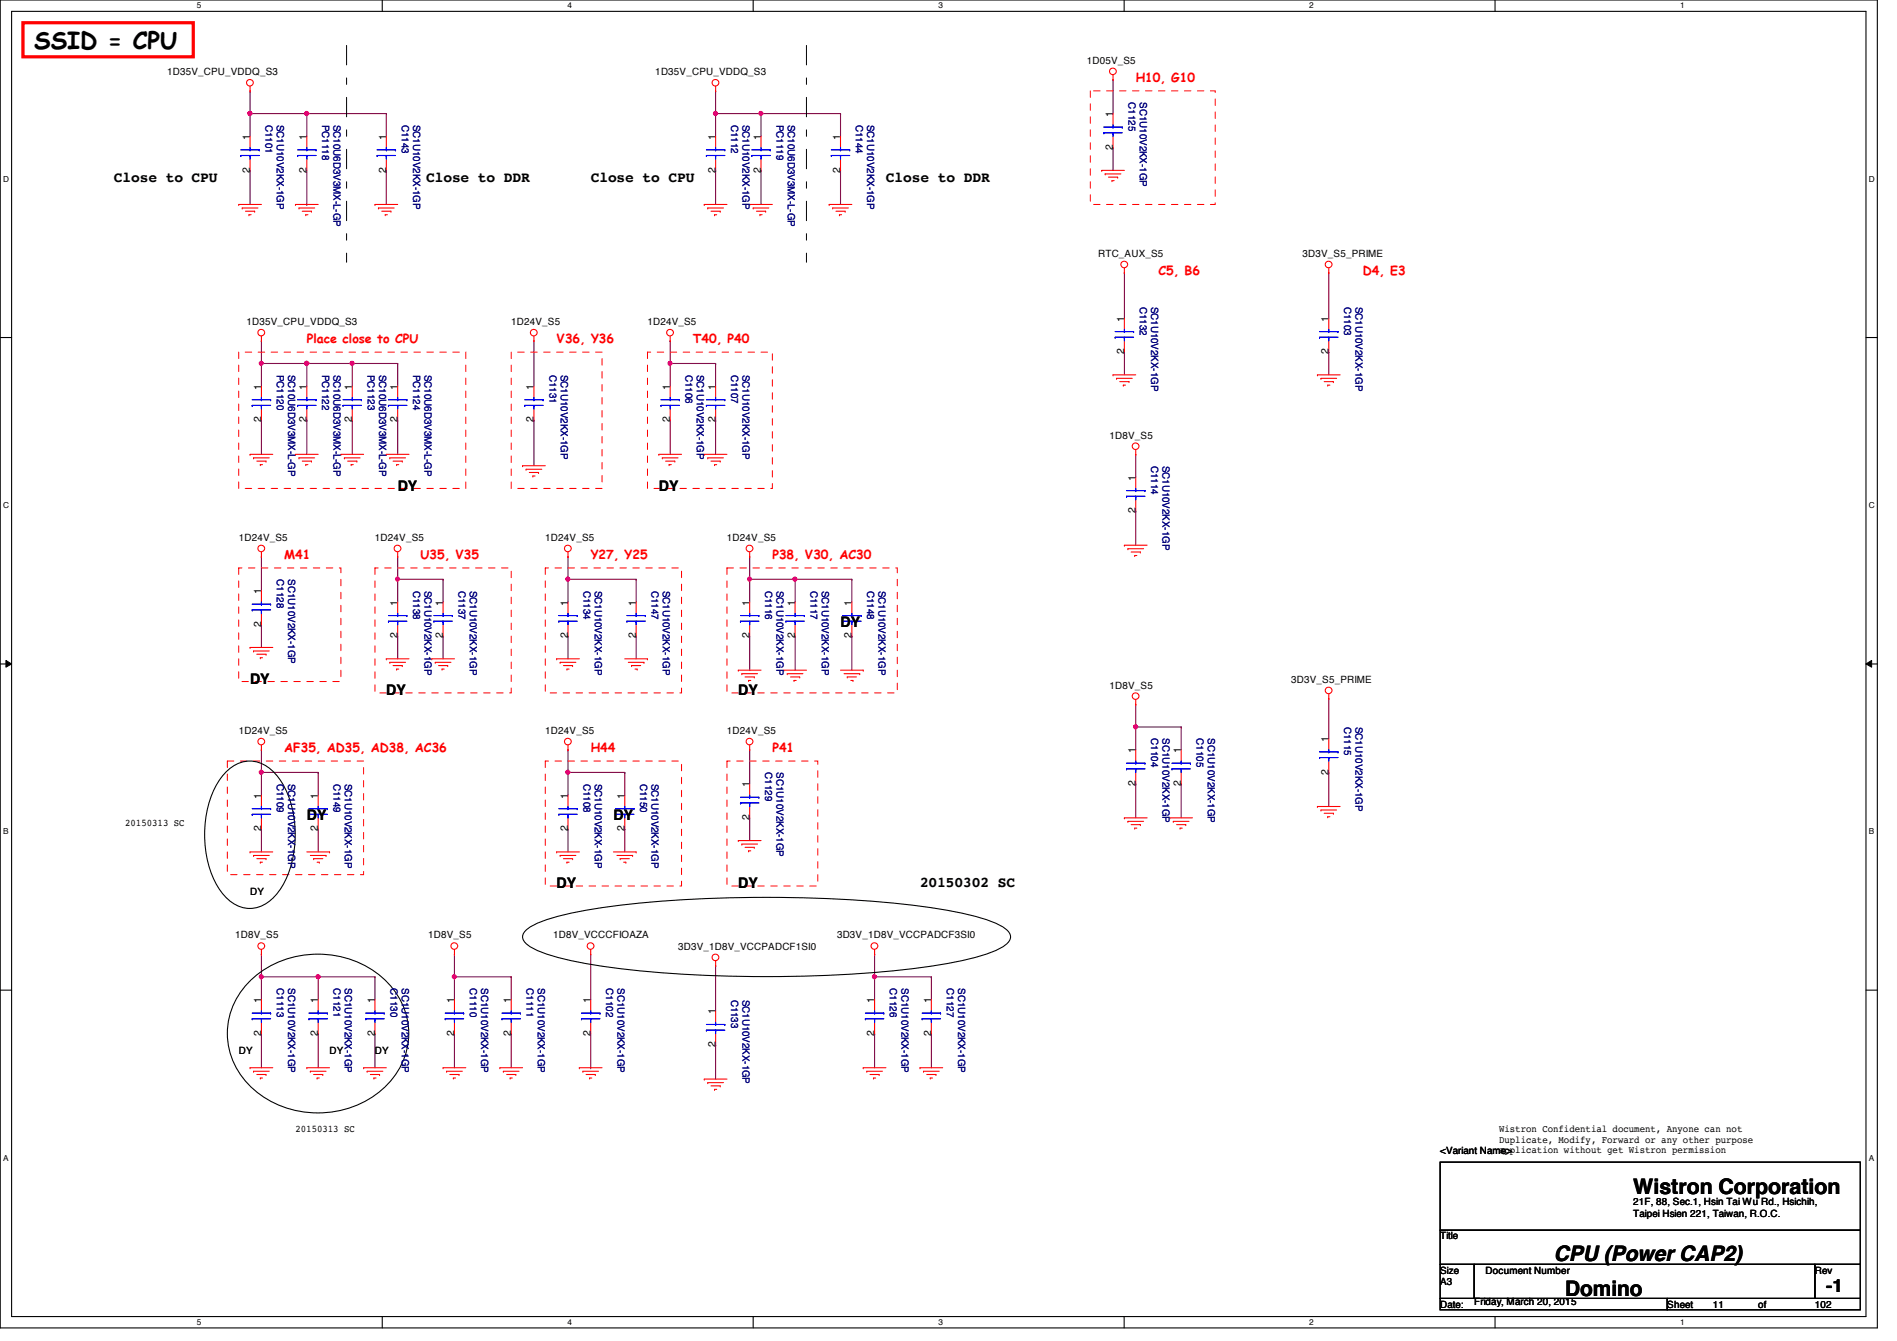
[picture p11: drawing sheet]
<svg xmlns="http://www.w3.org/2000/svg" width="297mm" height="210mm" viewBox="0 0 297 210" stroke-linecap="round" stroke-linejoin="round" font-family="sans-serif">
<path d="M0 0h294v207.9h-294zM1.8 1.8h290.4v204.3h-290.4z" fill="none" stroke="#000" stroke-width=".17"/>
<g fill="#fff">
<path d="M30.8 .2h.7v1.4h-.7z"/>
<path d="M30.8 206.2h.7v1.4h-.7z"/>
</g>
<path d="M59.9 0v1.8M59.9 206.1v1.8" fill="none" stroke="#000" stroke-width=".17"/>
<g fill="#fff">
<path d="M88.9 .2h.6v1.4h-.6z"/>
<path d="M88.9 206.2h.6v1.4h-.6z"/>
</g>
<path d="M117.9 0v1.8M117.9 206.1v1.8" fill="none" stroke="#000" stroke-width=".17"/>
<g fill="#fff">
<path d="M146.9 .2h.7v1.4h-.7z"/>
<path d="M146.9 206.2h.7v1.4h-.7z"/>
</g>
<path d="M176 0v1.8M176 206.1v1.8" fill="none" stroke="#000" stroke-width=".17"/>
<g fill="#fff">
<path d="M205 .2h.7v1.4h-.7z"/>
<path d="M205 206.2h.7v1.4h-.7z"/>
</g>
<path d="M234.1 0v1.8M234.1 206.1v1.8" fill="none" stroke="#000" stroke-width=".17"/>
<g fill="#fff">
<path d="M263.1 .2h.7v1.4h-.7z"/>
<path d="M263.1 206.2h.7v1.4h-.7z"/>
<path d="M.5 27.3h.9v1.4h-.9z"/>
<path d="M292.6 27.3h.9v1.4h-.9z"/>
<path d="M.5 78.4h.9v1.4h-.9z"/>
<path d="M292.6 78.4h.9v1.4h-.9z"/>
</g>
<path d="M0 52.8h1.8M292.2 52.8h1.8" fill="none" stroke="#000" stroke-width=".17"/>
<g fill="#fff">
<path d="M.5 129.5h.8v1.4h-.8z"/>
<path d="M292.6 129.5h.9v1.4h-.9z"/>
</g>
<path d="M0 103.9h1.8M292.2 103.9h1.8" fill="none" stroke="#000" stroke-width=".17"/>
<path d="M.9 103.4l.9 .5-.9 .5zM292.2 103.9l.9-.5v1z" fill="#000"/>
<path d="M.9 103.4l.9 .5-.9 .5zM292.2 103.9l.9-.5v1z" fill="none" stroke="#000" stroke-width=".16"/>
<g fill="#fff">
<path d="M.5 180.5h.8v1.4h-.8z"/>
<path d="M292.6 180.5h.9v1.4h-.9z"/>
</g>
<path d="M0 155h1.8M292.2 155h1.8" fill="none" stroke="#000" stroke-width=".17"/>
<path d="M39.2 17.8h.1M39.2 17.8v3.5" fill="none" stroke="#800040" stroke-width=".17"/>
<circle cx="39.1" cy="17.8" r=".32" fill="#f0f"/>
<circle cx="39.1" cy="17.8" r=".32" fill="none" stroke="#f0f" stroke-width=".17"/>
<path d="M208.1 55.1h.1M208.1 55.1v3.6M177.8 113.8h.1M177.8 113.8v3.5M92.5 149.4h.1M92.5 149.4v7.1" fill="none" stroke="#800040" stroke-width=".17"/>
<circle cx="177.8" cy="113.8" r=".32" fill="#f0f"/>
<circle cx="177.8" cy="113.8" r=".32" fill="none" stroke="#f0f" stroke-width=".17"/>
<path d="M39.2 14.2h.1M39.2 14.2v3.6M177.8 113.8h.1M177.8 113.8h7.2M185 113.8h.1M185 113.8v3.5M177.8 122.7h.1M177.8 122.7v5.3M185 122.7h.1M185 122.7v5.3M145.8 152.9h.1M145.8 152.9v3.6" fill="none" stroke="#800040" stroke-width=".17"/>
<circle cx="39.1" cy="17.8" r=".32" fill="#f0f"/>
<circle cx="39.1" cy="17.8" r=".32" fill="none" stroke="#f0f" stroke-width=".17"/>
<path d="M104.9 56.9h.1M104.9 56.9v3.6" fill="none" stroke="#800040" stroke-width=".17"/>
<circle cx="104.9" cy="56.9" r=".32" fill="#f0f"/>
<circle cx="104.9" cy="56.9" r=".32" fill="none" stroke="#f0f" stroke-width=".17"/>
<path d="M104.9 56.9h7.2M104.9 56.9h.1M112.1 56.9h.1M112.1 56.9v3.6M104.9 65.8h.1M104.9 65.8v5.3M112.1 65.8h.1M112.1 65.8v5.3M88.9 120.9h.1M88.9 120.9v3.6" fill="none" stroke="#800040" stroke-width=".17"/>
<circle cx="88.9" cy="120.9" r=".32" fill="#f0f"/>
<circle cx="88.9" cy="120.9" r=".32" fill="none" stroke="#f0f" stroke-width=".17"/>
<path d="M40.9 120.9h.1M40.9 120.9v3.6M88.9 129.8h.1M88.9 129.8v3.5" fill="none" stroke="#800040" stroke-width=".17"/>
<circle cx="40.9" cy="120.9" r=".32" fill="#f0f"/>
<circle cx="40.9" cy="120.9" r=".32" fill="none" stroke="#f0f" stroke-width=".17"/>
<path d="M40.9 129.8h.1M40.9 129.8v3.5M71.2 152.9h.1M71.2 152.9v3.6" fill="none" stroke="#800040" stroke-width=".17"/>
<circle cx="71.1" cy="152.9" r=".32" fill="#f0f"/>
<circle cx="71.1" cy="152.9" r=".32" fill="none" stroke="#f0f" stroke-width=".17"/>
<path d="M71.2 152.9h8.8M71.2 152.9h.1M80 152.9h.1M80 152.9v3.6M136.9 152.9h.1M136.9 152.9h8.9M71.2 161.8h.1M71.2 161.8v5.3M80 161.8h.1M80 161.8v5.3" fill="none" stroke="#800040" stroke-width=".17"/>
<circle cx="136.9" cy="152.9" r=".32" fill="#f0f"/>
<circle cx="136.9" cy="152.9" r=".32" fill="none" stroke="#f0f" stroke-width=".17"/>
<path d="M112.1 17.8h.1M112.1 17.8v3.5" fill="none" stroke="#800040" stroke-width=".17"/>
<circle cx="112" cy="17.8" r=".32" fill="#f0f"/>
<circle cx="112" cy="17.8" r=".32" fill="none" stroke="#f0f" stroke-width=".17"/>
<g fill="none" stroke="#800040" stroke-width=".17">
<path d="M112.1 14.2h.1M112.1 14.2v3.6M119.2 17.8h.1M119.2 17.8v3.5M112.1 26.7h.1M112.1 26.7v5.3M119.2 26.7h.1M119.2 26.7v5.3M177.8 71.1h.1M177.8 71.1v3.6M117.4 90.7h.1M117.4 90.7v3.5"/>
<path d="M177.8 80h.1M177.8 80v5.3M208.1 109.3h.1M208.1 109.3v6.3M208.1 120.9h.1M208.1 120.9v5.3M40.9 152.9h.1M40.9 152.9v3.6M136.9 149.4h.1M136.9 149.4v3.5M40.9 161.8h.1M40.9 161.8v5.3"/>
</g>
<circle cx="117.4" cy="90.7" r=".32" fill="#f0f"/>
<circle cx="117.4" cy="90.7" r=".32" fill="none" stroke="#f0f" stroke-width=".17"/>
<g fill="none" stroke="#800040" stroke-width=".17">
<path d="M174.3 12.4h.1M174.3 12.4v5.4M174.3 23.1h.1M174.3 23.1v3.6M83.6 53.3h.1M83.6 53.3v7.2M176.1 55.1h.1M176.1 55.1v3.6M83.6 65.8h.1M83.6 65.8v7.1M40.9 87.1h.1M40.9 97.8h.1"/>
<path d="M40.9 87.1v5.4M40.9 97.8v3.5M88.9 90.7h.1M88.9 99.6h.1M88.9 90.7v3.5M88.9 99.6v3.5M117.4 90.7h7.1M117.4 99.6h.1M117.4 90.7h.1M117.4 99.6v5.3M124.5 90.7h.1M124.5 99.6h.1"/>
<path d="M124.5 90.7v3.5M124.5 99.6v5.3M117.4 117.3h.1M117.4 117.3v5.4M117.4 128h.1M117.4 128v3.6M40.9 152.9h.1M40.9 152.9h8.9M49.8 152.9h.1M49.8 152.9v3.6M58.7 152.9h.1M58.7 152.9v3.6"/>
<path d="M112.1 151.1h.1M112.1 151.1v7.1M49.8 161.8h.1M49.8 161.8v5.3M58.7 161.8h.1M58.7 161.8v5.3M112.1 163.6h.1M112.1 163.6v5.3M145.8 161.8h.1M145.8 161.8v5.3"/>
</g>
<circle cx="49.8" cy="152.9" r=".32" fill="#f0f"/>
<circle cx="49.8" cy="152.9" r=".32" fill="none" stroke="#f0f" stroke-width=".17"/>
<circle cx="40.9" cy="152.9" r=".32" fill="#f0f"/>
<circle cx="40.9" cy="152.9" r=".32" fill="none" stroke="#f0f" stroke-width=".17"/>
<path d="M62.3 90.7h.1M62.3 90.7v3.5M136.9 161.8h.1M136.9 161.8v5.3" fill="none" stroke="#800040" stroke-width=".17"/>
<circle cx="62.2" cy="90.7" r=".32" fill="#f0f"/>
<circle cx="62.2" cy="90.7" r=".32" fill="none" stroke="#f0f" stroke-width=".17"/>
<g fill="none" stroke="#800040" stroke-width=".17">
<path d="M112.1 17.8h.1M112.1 17.8h19.5M119.2 17.8h.1M131.6 17.8h.1M131.6 17.8v3.5M39.2 26.7h.1M39.2 26.7v5.3M60.5 26.7h.1M60.5 26.7v5.3M131.6 26.7h.1M131.6 26.7v5.3M62.3 90.7h7.1"/>
<path d="M62.3 99.6h.1M62.3 90.7h.1M62.3 99.6v3.5M69.4 90.7h.1M69.4 99.6h.1M69.4 90.7v3.5M69.4 99.6v3.5M40.9 149.4h.1M40.9 149.4v3.5M49.8 152.9h8.9M49.8 152.9h.1M136.9 152.9h.1"/>
<path d="M136.9 152.9v3.6"/>
</g>
<circle cx="119.1" cy="17.8" r=".32" fill="#f0f"/>
<circle cx="119.1" cy="17.8" r=".32" fill="none" stroke="#f0f" stroke-width=".17"/>
<path d="M48 17.8h12.5M48 17.8h.1" fill="none" stroke="#800040" stroke-width=".17"/>
<circle cx="48" cy="17.8" r=".32" fill="#f0f"/>
<circle cx="48" cy="17.8" r=".32" fill="none" stroke="#f0f" stroke-width=".17"/>
<path d="M40.9 56.9h.1M40.9 56.9v3.6M55.2 56.9h.1M55.2 56.9h7.1M62.3 56.9h.1M62.3 56.9v3.6M40.9 65.8h.1M40.9 65.8v5.3" fill="none" stroke="#800040" stroke-width=".17"/>
<circle cx="55.1" cy="56.9" r=".32" fill="#f0f"/>
<circle cx="55.1" cy="56.9" r=".32" fill="none" stroke="#f0f" stroke-width=".17"/>
<path d="M40.9 56.9h7.1M40.9 56.9h.1M48 56.9h.1M48 56.9v3.6M48 65.8h.1M48 65.8v5.3M55.2 65.8h.1M55.2 65.8v5.3" fill="none" stroke="#800040" stroke-width=".17"/>
<circle cx="48" cy="56.9" r=".32" fill="#f0f"/>
<circle cx="48" cy="56.9" r=".32" fill="none" stroke="#f0f" stroke-width=".17"/>
<circle cx="40.9" cy="56.9" r=".32" fill="#f0f"/>
<circle cx="40.9" cy="56.9" r=".32" fill="none" stroke="#f0f" stroke-width=".17"/>
<path d="M40.9 53.3h.1M40.9 53.3v3.6M48 56.9h.1M48 56.9h7.2M55.2 56.9h.1M55.2 56.9v3.6M62.3 65.8h.1M62.3 65.8v5.3" fill="none" stroke="#800040" stroke-width=".17"/>
<circle cx="48" cy="56.9" r=".32" fill="#f0f"/>
<circle cx="48" cy="56.9" r=".32" fill="none" stroke="#f0f" stroke-width=".17"/>
<g fill="none" stroke="#800040" stroke-width=".17">
<path d="M104.9 53.3h.1M104.9 53.3v3.6M176.1 42.7h.1M176.1 42.7v7.1M208.1 42.7h.1M208.1 42.7v7.1M62.3 87.1h.1M62.3 87.1v3.6M88.9 90.7h10.7M88.9 90.7h.1M99.6 99.6h.1M99.6 90.7h.1"/>
<path d="M99.6 90.7v3.5M99.6 99.6v3.5M177.8 110.2h.1M177.8 110.2v3.6"/>
</g>
<circle cx="88.9" cy="90.7" r=".32" fill="#f0f"/>
<circle cx="88.9" cy="90.7" r=".32" fill="none" stroke="#f0f" stroke-width=".17"/>
<path d="M88.9 87.1h.1M88.9 87.1v3.6M117.4 87.1h.1M117.4 87.1v3.6M124.5 90.7h.1M124.5 90.7h8.9M133.4 99.6h.1M133.4 90.7h.1M133.4 90.7v3.5M133.4 99.6v5.3" fill="none" stroke="#800040" stroke-width=".17"/>
<circle cx="124.5" cy="90.7" r=".32" fill="#f0f"/>
<circle cx="124.5" cy="90.7" r=".32" fill="none" stroke="#f0f" stroke-width=".17"/>
<g fill="none" stroke="#800040" stroke-width=".17">
<path d="M39.2 17.8h.1M39.2 17.8h8.8M48 17.8h.1M48 17.8v3.5M60.5 17.8h.1M60.5 17.8v3.5M48 32h.1M48 26.7v5.3M40.9 117.3h.1M40.9 117.3v3.6M88.9 117.3h.1M88.9 117.3v3.6"/>
<path d="M40.9 120.9h.1M40.9 120.9h8.9M49.8 129.8h.1M49.8 120.9h.1M49.8 120.9v3.6M49.8 129.8v3.5M88.9 120.9h.1M88.9 120.9h8.9M97.8 129.8h.1M97.8 120.9h.1M97.8 120.9v3.6M97.8 129.8v3.5"/>
<path d="M71.2 149.4h.1M71.2 149.4v3.5M92.5 167.1h.1M92.5 161.8v5.3"/>
</g>
<g fill="none" stroke="#f00" stroke-width=".17">
<path d="M39.2 14.2h.1M39.2 13.5v.7M112.1 14.2h.1M112.1 13.5v.7M174.3 12.4h.1M174.3 11.7v.7M174.3 17.8v1.8M37.4 32h.1M37.4 32h3.5M37.9 32.6h2.5M37.9 32.6h.1M38.4 33.1h1.5"/>
<path d="M39 33.6h.3M39 33.6h.1M39.2 21.3v1.8M39.2 24.9v1.8M39.9 33.1h.1M46.3 32h.1M46.3 32h3.5M46.8 32.6h2.5M46.8 32.6h.1M47.3 33.1h1.5M47.9 33.6h.3M47.9 33.6h.1"/>
<path d="M48 21.3v1.8M48 24.9v1.8M48.8 33.1h.1M58.7 32h.1M58.7 32h3.6M59.3 32.6h.1M59.3 32.6h2.4M59.8 33.1h1.4M60.3 33.6h.1M60.3 33.6h.4M60.5 21.3v1.8M60.5 24.9v1.8"/>
<path d="M61.2 33.1h.1M110.3 32h3.5M110.3 32h.1M110.8 32.6h2.5M110.8 32.6h.1M111.3 33.1h1.5M111.9 33.6h.3M111.9 33.6h.1M112.1 21.3v1.8M112.1 24.9v1.8M112.8 33.1h.1M117.4 32h3.5"/>
<path d="M117.4 32h.1M117.9 32.6h2.5M117.9 32.6h.1M118.4 33.1h1.5M119 33.6h.3M119 33.6h.1M119.2 21.3v1.8M119.2 24.9v1.8M119.9 33.1h.1M129.8 32h3.6M129.8 32h.1M130.4 32.6h2.4"/>
<path d="M130.4 32.6h.1M130.9 33.1h1.4M131.4 33.6h.4M131.4 33.6h.1M131.6 21.3v1.8M131.6 24.9v1.8M132.3 33.1h.1M172.5 26.7h3.6M172.5 26.7h.1M173.1 27.2h2.4M173.1 27.2h.1M173.6 27.7h1.4"/>
<path d="M174.1 28.3h.4M174.1 28.3h.1M174.3 21.3v1.8M175 27.7h.1M40.9 53.3h.1M40.9 52.6v.7M83.6 53.3h.1M83.6 52.6v.7M104.9 53.3h.1M104.9 52.6v.7M174.3 58.7h.1M174.3 58.7h3.5"/>
<path d="M174.8 59.2h2.5M174.8 59.2h.1M175.3 59.7h1.5M176.1 42.7h.1M176.1 42v.7M176.1 49.8v1.8M176.1 53.3v1.8M176.8 59.7h.1M206.3 58.7h.1M206.3 58.7h3.5M206.8 59.2h.1M206.8 59.2h2.5"/>
<path d="M207.3 59.7h1.5M208.1 42.7h.1M208.1 42v.7M208.1 49.8v1.8M208.1 53.3v1.8M208.8 59.7h.1M39.2 71.1h3.5M39.2 71.1h.1M39.7 71.7h2.5M39.7 71.7h.1M40.2 72.2h1.5M40.8 72.7h.3"/>
<path d="M40.8 72.7h.1M40.9 60.5v1.7M40.9 64v1.8M41.7 72.2h.1M46.3 71.1h.1M46.3 71.1h3.5M46.8 71.7h2.5M46.8 71.7h.1M47.3 72.2h1.5M47.9 72.7h.3M47.9 72.7h.1M48 60.5v1.7"/>
<path d="M48 64v1.8M48.8 72.2h.1M53.4 71.1h.1M53.4 71.1h3.5M53.9 71.7h2.5M53.9 71.7h.1M54.4 72.2h1.5M55 72.7h.3M55 72.7h.1M55.2 60.5v1.7M55.2 64v1.8M55.9 72.2h.1"/>
<path d="M60.5 71.1h.1M60.5 71.1h3.5M61 71.7h.1M61 71.7h2.5M61.5 72.2h1.5M62.1 72.7h.1M62.1 72.7h.3M62.3 60.5v1.7M62.3 64v1.8M63 72.2h.1M81.8 72.9h.1M81.8 72.9h3.6"/>
<path d="M82.4 73.4h2.4M82.4 73.4h.1M82.9 74h1.4M83.4 74.5h.4M83.4 74.5h.1M83.6 60.5v1.7M83.6 64v1.8M84.3 74h.1M103.2 71.1h3.5M103.2 71.1h.1M103.7 71.7h2.5M103.7 71.7h.1"/>
<path d="M104.2 72.2h1.5M104.8 72.7h.3M104.8 72.7h.1M104.9 60.5v1.7M104.9 64v1.8M105.7 72.2h.1M110.3 71.1h3.5M110.3 71.1h.1M110.8 71.7h2.5M110.8 71.7h.1M111.3 72.2h1.5M111.9 72.7h.3"/>
<path d="M111.9 72.7h.1M112.1 60.5v1.7M112.1 64v1.8M112.8 72.2h.1M175.9 60.3h.3M175.9 60.3h.1M177.8 71.1h.1M177.8 70.4v.7M177.8 74.7v1.8M177.8 78.2v1.8M207.9 60.3h.1M207.9 60.3h.3"/>
<path d="M40.9 87.1h.1M40.9 86.4v.7M40.9 92.5v1.7M40.9 96v1.8M62.3 87.1h.1M62.3 86.4v.7M62.3 94.2v1.8M62.3 97.8v1.8M69.4 94.2v1.8M69.4 97.8v1.8M88.9 87.1h.1M88.9 86.4v.7"/>
<path d="M88.9 94.2v1.8M88.9 97.8v1.8M99.6 94.2v1.8M99.6 97.8v1.8M117.4 87.1h.1M117.4 86.4v.7M117.4 94.2v1.8M117.4 97.8v1.8M124.5 94.2v1.8M124.5 97.8v1.8M133.4 94.2v1.8M133.4 97.8v1.8"/>
<path d="M176.1 85.3h.1M176.1 85.3h3.5M176.6 85.9h.1M176.6 85.9h2.5M177.1 86.4h1.5M177.7 87h.1M177.7 87h.3M178.6 86.4h.1M39.2 101.3h3.5M39.2 101.3h.1M39.7 101.9h2.5M39.7 101.9h.1"/>
<path d="M40.2 102.4h1.5M40.8 103h.3M40.8 103h.1M40.9 117.3h.1M40.9 116.6v.7M41.7 102.4h.1M60.5 103.1h.1M60.5 103.1h3.5M61 103.7h.1M61 103.7h2.5M61.5 104.2h1.5M62.1 104.7h.1"/>
<path d="M62.1 104.7h.3M63 104.2h.1M67.6 103.1h.1M67.6 103.1h3.6M68.2 103.7h.1M68.2 103.7h2.4M68.7 104.2h1.4M69.2 104.7h.1M69.2 104.7h.4M70.1 104.2h.1M87.2 103.1h.1M87.2 103.1h3.5"/>
<path d="M87.7 103.7h2.5M87.7 103.7h.1M88.2 104.2h1.5M88.8 104.7h.3M88.8 104.7h.1M88.9 117.3h.1M88.9 116.6v.7M89.7 104.2h.1M97.8 103.1h3.6M98.4 103.7h2.4M98.9 104.2h1.4M98.9 104.2h.1"/>
<path d="M99.4 104.7h.4M99.8 104.7h.1M100.8 103.7h.1M101.4 103.1h.1M115.6 104.9h3.6M115.6 104.9h.1M116.2 105.5h2.4M116.2 105.5h.1M116.7 106h1.4M117.2 106.5h.4M117.2 106.5h.1M117.4 117.3h.1"/>
<path d="M117.4 116.6v.7M118.1 106h.1M122.7 104.9h3.6M122.7 104.9h.1M123.3 105.5h2.4M123.3 105.5h.1M123.8 106h1.4M124.3 106.5h.4M124.3 106.5h.1M125.2 106h.1M131.6 104.9h3.6M132.2 105.5h2.4"/>
<path d="M132.7 106h.1M132.7 106h1.4M133.2 106.5h.4M133.6 106.5h.1M134.6 105.5h.1M135.2 104.9h.1M177.8 110.2h.1M177.8 109.5v.7M177.8 117.3v1.8M185 117.3v1.8M208.1 109.3h.1M208.1 108.6v.7"/>
<path d="M208.1 115.6v1.7M208.1 119.1v1.8M39.2 133.3h3.5M39.2 133.3h.1M39.7 133.9h2.5M39.7 133.9h.1M40.2 134.4h1.5M40.8 135h.3M40.8 135h.1M40.9 124.5v1.7M40.9 128v1.8M41.7 134.4h.1"/>
<path d="M48 133.3h3.6M48.6 133.9h2.5M49.1 134.4h.1M49.1 134.4h1.4M49.7 135h.3M49.8 124.5v1.7M49.8 128v1.8M50 135h.1M51.1 133.9h.1M51.6 133.3h.1M87.2 133.3h.1M87.2 133.3h3.5"/>
<path d="M87.7 133.9h2.5M87.7 133.9h.1M88.2 134.4h1.5M88.8 135h.3M88.8 135h.1M88.9 124.5v1.7M88.9 128v1.8M89.7 134.4h.1M96.1 133.3h3.5M96.6 133.9h2.5M97.1 134.4h1.4M97.1 134.4h.1"/>
<path d="M97.7 135h.3M97.8 124.5v1.7M97.8 128v1.8M98 135h.1M99.1 133.9h.1M99.6 133.3h.1M115.6 131.6h3.6M115.6 131.6h.1M116.2 132.1h2.4M116.2 132.1h.1M116.7 132.6h1.4M117.2 133.2h.4"/>
<path d="M117.2 133.2h.1M117.4 122.7v1.8M117.4 126.2v1.8M118.1 132.6h.1M176.1 128h.1M176.1 128h3.5M176.6 128.6h.1M176.6 128.6h2.5M177.1 129.1h1.5M177.7 129.6h.1M177.7 129.6h.3M177.8 120.9v1.8"/>
<path d="M178.6 129.1h.1M183.2 128h3.5M183.2 128h.1M183.7 128.6h2.5M183.7 128.6h.1M184.2 129.1h1.5M184.8 129.6h.3M184.8 129.6h.1M185 120.9v1.8M185.7 129.1h.1M206.3 126.2h.1M206.3 126.2h3.5"/>
<path d="M206.8 126.8h.1M206.8 126.8h2.5M207.3 127.3h1.5M207.9 127.8h.1M207.9 127.8h.3M208.8 127.3h.1M40.9 149.4h.1M40.9 148.6v.8M40.9 156.5v1.7M49.8 156.5v1.7M58.7 156.5v1.7M71.2 149.4h.1"/>
<path d="M71.2 148.6v.8M71.2 156.5v1.7M80 156.5v1.7M92.5 149.4h.1M92.5 148.6v.8M92.5 156.5v1.7M112.1 151.1h.1M112.1 150.4v.7M112.1 158.2v1.8M136.9 149.4h.1M136.9 148.6v.8M136.9 156.5v1.7"/>
<path d="M145.8 156.5v1.7M39.2 167.1h3.5M39.2 167.1h.1M39.7 167.7h2.5M39.7 167.7h.1M40.2 168.2h1.5M40.8 168.7h.3M40.8 168.7h.1M40.9 160v1.8M41.7 168.2h.1M48 167.1h.1M48 167.1h3.6"/>
<path d="M48.6 167.7h.1M48.6 167.7h2.5M49.1 168.2h1.4M49.7 168.7h.1M49.7 168.7h.3M49.8 160v1.8M50.5 168.2h.1M56.9 167.1h.1M56.9 167.1h3.6M57.5 167.7h2.4M57.5 167.7h.1M58 168.2h1.4"/>
<path d="M58.5 168.7h.4M58.5 168.7h.1M58.7 160v1.8M59.4 168.2h.1M69.4 167.1h.1M69.4 167.1h3.5M69.9 167.7h2.5M69.9 167.7h.1M70.4 168.2h1.5M71 168.7h.3M71 168.7h.1M71.2 160v1.8"/>
<path d="M71.9 168.2h.1M78.3 167.1h3.5M78.3 167.1h.1M78.8 167.7h2.5M78.8 167.7h.1M79.3 168.2h1.5M79.9 168.7h.3M79.9 168.7h.1M80 160v1.8M80.8 168.2h.1M90.7 167.1h3.6M90.7 167.1h.1"/>
<path d="M91.3 167.7h2.4M91.3 167.7h.1M91.8 168.2h1.4M92.3 168.7h.4M92.3 168.7h.1M92.5 160v1.8M93.2 168.2h.1M110.3 168.9h3.5M110.3 168.9h.1M110.8 169.5h2.5M110.8 169.5h.1M111.3 170h1.5"/>
<path d="M111.9 170.5h.3M111.9 170.5h.1M112.1 161.8v1.8M112.8 170h.1M135.2 167.1h3.5M135.2 167.1h.1M135.7 167.7h2.5M135.7 167.7h.1M136.2 168.2h1.5M136.8 168.7h.3M136.8 168.7h.1M136.9 160v1.8"/>
<path d="M137.7 168.2h.1M144.1 167.1h.1M144.1 167.1h3.5M144.6 167.7h.1M144.6 167.7h2.5M145.1 168.2h1.5M145.7 168.7h.1M145.7 168.7h.3M145.8 160v1.8M146.6 168.2h.1"/>
<circle cx="39.1" cy="12.9" r=".52"/>
<circle cx="112" cy="12.9" r=".52"/>
<circle cx="174.3" cy="11.2" r=".52"/>
<circle cx="40.9" cy="52.1" r=".52"/>
<circle cx="83.6" cy="52.1" r=".52"/>
<circle cx="104.9" cy="52.1" r=".52"/>
<circle cx="176" cy="41.4" r=".52"/>
<circle cx="208" cy="41.4" r=".52"/>
<circle cx="177.8" cy="69.8" r=".52"/>
<circle cx="40.9" cy="85.8" r=".52"/>
<circle cx="62.3" cy="85.8" r=".52"/>
<circle cx="88.9" cy="85.8" r=".52"/>
<circle cx="117.4" cy="85.8" r=".52"/>
<circle cx="40.9" cy="116.1" r=".52"/>
<circle cx="88.9" cy="116.1" r=".52"/>
<circle cx="117.4" cy="116.1" r=".52"/>
<circle cx="177.8" cy="109" r=".52"/>
<circle cx="208" cy="108.1" r=".52"/>
<circle cx="40.9" cy="148.1" r=".52"/>
<circle cx="71.1" cy="148.1" r=".52"/>
<circle cx="92.5" cy="148.1" r=".52"/>
<circle cx="112" cy="149.9" r=".52"/>
<circle cx="136.9" cy="148.1" r=".52"/>
</g>
<path d="M35.1 121.2a5 5 0 0 1 8.1 0 14.9 14.9 0 0 1 3 10.9 13.1 13.1 0 0 1-3.7 8.7 4.9 4.9 0 0 1-7.4-.7 15.1 15.1 0 0 1-3-10.9 14.1 14.1 0 0 1 3-8zM39.3 153.4a15.5 15.5 0 0 1 22 1 11.3 11.3 0 0 1-2 16.6 15.5 15.5 0 0 1-21-1.9 11.3 11.3 0 0 1 1-15.7zM82.3 145.6a9.8 9.8 0 0 1 3.8-1.8 100.5 100.5 0 0 1 21.8-3 201.5 201.5 0 0 1 39.1 1.5 36.6 36.6 0 0 1 9.3 2.4 2.75 2.75 0 0 1 1.9 1.9 2.76 2.76 0 0 1-1.9 2 49.2 49.2 0 0 1-13.7 3.1 209.2 209.2 0 0 1-47.4-.3l-2.2-.4a36.4 36.4 0 0 1-9.2-2.4 2.75 2.75 0 0 1-2-2l.2-.5zM225.5 181.9h65.8v10.7h-65.8zM225.5 192.6h65.8v5.3h-65.8zM225.5 197.9h5.3v5.3h-5.3zM230.8 197.9h53.4v5.3h-53.4zM284.2 197.9h7.1v5.3h-7.1zM225.5 203.2h35.6v1.8h-35.6zM261.1 203.2h30.2v1.8h-30.2z" fill="none" stroke="#000" stroke-width=".17"/>
<path d="M54.3 7.1v33.8M126.3 7.1v33.8M54.3 40.9h.1M126.3 40.9h.1" fill="none" stroke="#000" stroke-width=".16" stroke-dasharray="3 2 1 2"/>
<path d="M170.7 14.2h19.6v17.8h-19.6zM37.4 55.1h35.5v21.4h-35.5zM80 55.1h14.3v21.4h-14.3zM101.4 55.1h19.5v21.4h-19.5zM37.4 88.9h16v17.8h-16zM58.7 88.9h21.3v19.6h-21.3zM85.4 88.9h21.3v19.6h-21.3zM113.8 88.9h26.7v19.6h-26.7zM35.6 119.1h21.3v17.8h-21.3zM85.4 119.1h21.3v19.6h-21.3zM113.8 119.1h14.3v19.6h-14.3z" fill="none" stroke="#f00" stroke-width=".16" stroke-dasharray="1 1 1 1 1 1 1 1"/>
<path d="M3.6 3.6h26.7v5.3h-26.7z" fill="none" stroke="#f00" stroke-width=".51"/>
<g fill="none" stroke="#00f" stroke-width=".17">
<path d="M172.8 19.9h2.9M174.3 19.9h.1M174.3 19.6v.3M175.7 19.9h.1M37.7 24.3h.1M37.7 23.5h2.9M37.7 24.3h2.9M39.2 23.5h.1M39.2 24.3h.1M39.2 23.1v.4M39.2 24.3v.6M40.6 23.5h.1"/>
<path d="M46.6 24.3h.1M46.6 23.5h2.9M46.6 24.3h2.9M48 23.5h.1M48 24.3h.1M48 23.1v.4M48 24.3v.6M49.5 23.5h.1M59.1 24.3h.1M59.1 23.5h2.8M59.1 24.3h2.8M60.5 23.5h.1"/>
<path d="M60.5 24.3h.1M60.5 23.1v.4M60.5 24.3v.6M61.9 23.5h.1M110.6 24.3h.1M110.6 23.5h2.9M110.6 24.3h2.9M112.1 23.5h.1M112.1 24.3h.1M112.1 23.1v.4M112.1 24.3v.6M113.5 23.5h.1"/>
<path d="M117.7 24.3h.1M117.7 23.5h2.9M117.7 24.3h2.9M119.2 23.5h.1M119.2 24.3h.1M119.2 23.1v.4M119.2 24.3v.6M120.6 23.5h.1M130.2 24.3h.1M130.2 23.5h2.9M130.2 24.3h2.9M131.6 23.5h.1"/>
<path d="M131.6 24.3h.1M131.6 23.1v.4M131.6 24.3v.6M133.1 23.5h.1M172.8 20.8h.1M172.8 20.8h2.9M174.3 20.8h.1M174.3 20.8v.5M174.6 52.8h.1M174.6 51.9h2.9M174.6 52.8h2.9M176.1 51.9h.1"/>
<path d="M176.1 52.8h.1M176.1 51.6v.3M176.1 52.8v.5M177.5 51.9h.1M206.6 52.8h2.9M206.6 52.8h.1M206.6 51.9h2.9M208.1 51.9h.1M208.1 52.8h.1M208.1 51.6v.3M208.1 52.8v.5M209.5 51.9h.1"/>
<path d="M39.5 63.5h2.9M39.5 63.5h.1M39.5 62.6h2.9M40.9 62.6h.1M40.9 63.5h.1M40.9 62.2v.4M40.9 63.5v.5M42.4 62.6h.1M46.6 63.5h.1M46.6 62.6h2.9M46.6 63.5h2.9M48 62.6h.1"/>
<path d="M48 63.5h.1M48 62.2v.4M48 63.5v.5M49.5 62.6h.1M53.7 63.5h.1M53.7 62.6h2.9M53.7 63.5h2.9M55.2 62.6h.1M55.2 63.5h.1M55.2 62.2v.4M55.2 63.5v.5M56.6 62.6h.1"/>
<path d="M60.8 63.5h.1M60.8 62.6h2.9M60.8 63.5h2.9M62.3 62.6h.1M62.3 63.5h.1M62.3 62.2v.4M62.3 63.5v.5M63.7 62.6h.1M82.2 63.5h.1M82.2 62.6h2.8M82.2 63.5h2.8M83.6 62.6h.1"/>
<path d="M83.6 63.5h.1M83.6 62.2v.4M83.6 63.5v.5M85 62.6h.1M103.5 63.5h.1M103.5 62.6h2.9M103.5 63.5h2.9M104.9 62.6h.1M104.9 63.5h.1M104.9 62.2v.4M104.9 63.5v.5M106.4 62.6h.1"/>
<path d="M110.6 63.5h.1M110.6 62.6h2.9M110.6 63.5h2.9M112.1 62.6h.1M112.1 63.5h.1M112.1 62.2v.4M112.1 63.5v.5M113.5 62.6h.1M176.4 77.7h.1M176.4 76.8h2.9M176.4 77.7h2.9M177.8 76.8h.1"/>
<path d="M177.8 77.7h.1M177.8 76.5v.3M177.8 77.7v.5M179.3 76.8h.1M39.5 95.5h2.9M39.5 95.5h.1M39.5 94.6h2.9M40.9 94.6h.1M40.9 95.5h.1M40.9 94.2v.4M40.9 95.5v.5M42.4 94.6h.1"/>
<path d="M60.8 97.2h.1M60.8 96.4h2.9M60.8 97.2h2.9M62.3 96.4h.1M62.3 97.2h.1M62.3 96v.4M62.3 97.2v.6M63.7 96.4h.1M67.9 97.2h2.9M67.9 97.2h.1M67.9 96.4h2.9M69.4 96.4h.1"/>
<path d="M69.4 97.2h.1M69.4 96v.4M69.4 97.2v.6M70.8 96.4h.1M87.5 97.2h.1M87.5 96.4h2.9M87.5 97.2h2.9M88.9 96.4h.1M88.9 97.2h.1M88.9 96v.4M88.9 97.2v.6M90.4 96.4h.1"/>
<path d="M98.2 97.2h.1M98.2 96.4h2.8M98.2 97.2h2.8M99.6 96.4h.1M99.6 97.2h.1M99.6 96v.4M99.6 97.2v.6M101 96.4h.1M115.9 97.2h.1M115.9 96.4h2.9M115.9 97.2h2.9M117.4 96.4h.1"/>
<path d="M117.4 97.2h.1M117.4 96v.4M117.4 97.2v.6M118.8 96.4h.1M123.1 97.2h.1M123.1 96.4h2.8M123.1 97.2h2.8M124.5 96.4h.1M124.5 97.2h.1M124.5 96v.4M124.5 97.2v.6M125.9 96.4h.1"/>
<path d="M131.9 97.2h2.9M131.9 97.2h.1M131.9 96.4h2.9M133.4 96.4h.1M133.4 97.2h.1M133.4 96v.4M133.4 97.2v.6M134.8 96.4h.1M176.4 119.5h2.9M177.8 119.5h.1M177.8 119.1v.4M179.3 119.5h.1"/>
<path d="M183.5 119.5h2.9M185 119.5h.1M185 119.1v.4M186.4 119.5h.1M206.6 118.6h2.9M206.6 118.6h.1M206.6 117.7h2.9M208.1 117.7h.1M208.1 118.6h.1M208.1 117.3v.4M208.1 118.6v.5M209.5 117.7h.1"/>
<path d="M39.5 127.5h2.9M39.5 127.5h.1M39.5 126.6h2.9M40.9 126.6h.1M40.9 127.5h.1M40.9 126.2v.4M40.9 127.5v.5M42.4 126.6h.1M48.4 127.5h.1M48.4 126.6h2.9M48.4 127.5h2.9M49.8 126.6h.1"/>
<path d="M49.8 127.5h.1M49.8 126.2v.4M49.8 127.5v.5M51.3 126.6h.1M87.5 127.5h.1M87.5 126.6h2.9M87.5 127.5h2.9M88.9 126.6h.1M88.9 127.5h.1M88.9 126.2v.4M88.9 127.5v.5M90.4 126.6h.1"/>
<path d="M96.4 127.5h.1M96.4 126.6h2.9M96.4 127.5h2.9M97.8 126.6h.1M97.8 127.5h.1M97.8 126.2v.4M97.8 127.5v.5M99.3 126.6h.1M115.9 125.7h.1M115.9 124.8h2.9M115.9 125.7h2.9M117.4 124.8h.1"/>
<path d="M117.4 125.7h.1M117.4 124.5v.3M117.4 125.7v.5M118.8 124.8h.1M176.4 120.4h.1M176.4 120.4h2.9M177.8 120.4h.1M177.8 120.4v.5M183.5 120.4h.1M183.5 120.4h2.9M185 120.4h.1M185 120.4v.5"/>
<path d="M39.5 159.5h2.9M39.5 159.5h.1M39.5 158.6h2.9M40.9 158.6h.1M40.9 159.5h.1M40.9 158.2v.4M40.9 159.5v.5M42.4 158.6h.1M48.4 159.5h.1M48.4 158.6h2.9M48.4 159.5h2.9M49.8 158.6h.1"/>
<path d="M49.8 159.5h.1M49.8 158.2v.4M49.8 159.5v.5M51.3 158.6h.1M57.3 159.5h.1M57.3 158.6h2.9M57.3 159.5h2.9M58.7 158.6h.1M58.7 159.5h.1M58.7 158.2v.4M58.7 159.5v.5M60.2 158.6h.1"/>
<path d="M69.7 159.5h.1M69.7 158.6h2.9M69.7 159.5h2.9M71.2 158.6h.1M71.2 159.5h.1M71.2 158.2v.4M71.2 159.5v.5M72.6 158.6h.1M78.6 159.5h.1M78.6 158.6h2.9M78.6 159.5h2.9M80 158.6h.1"/>
<path d="M80 159.5h.1M80 158.2v.4M80 159.5v.5M81.5 158.6h.1M91.1 159.5h.1M91.1 158.6h2.8M91.1 159.5h2.8M92.5 158.6h.1M92.5 159.5h.1M92.5 158.2v.4M92.5 159.5v.5M93.9 158.6h.1"/>
<path d="M135.5 159.5h.1M135.5 158.6h2.9M135.5 159.5h2.9M136.9 158.6h.1M136.9 159.5h.1M136.9 158.2v.4M136.9 159.5v.5M138.4 158.6h.1M144.4 159.5h2.9M144.4 159.5h.1M144.4 158.6h2.9M145.8 158.6h.1"/>
<path d="M145.8 159.5h.1M145.8 158.2v.4M145.8 159.5v.5M147.3 158.6h.1M110.6 161.2h.1M110.6 160.4h2.9M110.6 161.2h2.9M112.1 160.4h.1M112.1 161.2h.1M112.1 160v.4M112.1 161.2v.6M113.5 160.4h.1"/>
</g>
<circle cx="39.1" cy="17.8" r=".32" fill="#f0f"/>
<circle cx="39.1" cy="17.8" r=".32" fill="none" stroke="#f0f" stroke-width=".17"/>
<circle cx="177.8" cy="113.8" r=".32" fill="#f0f"/>
<circle cx="177.8" cy="113.8" r=".32" fill="none" stroke="#f0f" stroke-width=".17"/>
<circle cx="39.1" cy="17.8" r=".32" fill="#f0f"/>
<circle cx="39.1" cy="17.8" r=".32" fill="none" stroke="#f0f" stroke-width=".17"/>
<circle cx="104.9" cy="56.9" r=".32" fill="#f0f"/>
<circle cx="104.9" cy="56.9" r=".32" fill="none" stroke="#f0f" stroke-width=".17"/>
<circle cx="88.9" cy="120.9" r=".32" fill="#f0f"/>
<circle cx="88.9" cy="120.9" r=".32" fill="none" stroke="#f0f" stroke-width=".17"/>
<circle cx="40.9" cy="120.9" r=".32" fill="#f0f"/>
<circle cx="40.9" cy="120.9" r=".32" fill="none" stroke="#f0f" stroke-width=".17"/>
<circle cx="71.1" cy="152.9" r=".32" fill="#f0f"/>
<circle cx="71.1" cy="152.9" r=".32" fill="none" stroke="#f0f" stroke-width=".17"/>
<circle cx="136.9" cy="152.9" r=".32" fill="#f0f"/>
<circle cx="136.9" cy="152.9" r=".32" fill="none" stroke="#f0f" stroke-width=".17"/>
<circle cx="112" cy="17.8" r=".32" fill="#f0f"/>
<circle cx="112" cy="17.8" r=".32" fill="none" stroke="#f0f" stroke-width=".17"/>
<circle cx="117.4" cy="90.7" r=".32" fill="#f0f"/>
<circle cx="117.4" cy="90.7" r=".32" fill="none" stroke="#f0f" stroke-width=".17"/>
<circle cx="49.8" cy="152.9" r=".32" fill="#f0f"/>
<circle cx="49.8" cy="152.9" r=".32" fill="none" stroke="#f0f" stroke-width=".17"/>
<circle cx="40.9" cy="152.9" r=".32" fill="#f0f"/>
<circle cx="40.9" cy="152.9" r=".32" fill="none" stroke="#f0f" stroke-width=".17"/>
<circle cx="62.2" cy="90.7" r=".32" fill="#f0f"/>
<circle cx="62.2" cy="90.7" r=".32" fill="none" stroke="#f0f" stroke-width=".17"/>
<circle cx="119.1" cy="17.8" r=".32" fill="#f0f"/>
<circle cx="119.1" cy="17.8" r=".32" fill="none" stroke="#f0f" stroke-width=".17"/>
<circle cx="48" cy="17.8" r=".32" fill="#f0f"/>
<circle cx="48" cy="17.8" r=".32" fill="none" stroke="#f0f" stroke-width=".17"/>
<circle cx="55.1" cy="56.9" r=".32" fill="#f0f"/>
<circle cx="55.1" cy="56.9" r=".32" fill="none" stroke="#f0f" stroke-width=".17"/>
<circle cx="48" cy="56.9" r=".32" fill="#f0f"/>
<circle cx="48" cy="56.9" r=".32" fill="none" stroke="#f0f" stroke-width=".17"/>
<circle cx="40.9" cy="56.9" r=".32" fill="#f0f"/>
<circle cx="40.9" cy="56.9" r=".32" fill="none" stroke="#f0f" stroke-width=".17"/>
<circle cx="48" cy="56.9" r=".32" fill="#f0f"/>
<circle cx="48" cy="56.9" r=".32" fill="none" stroke="#f0f" stroke-width=".17"/>
<circle cx="88.9" cy="90.7" r=".32" fill="#f0f"/>
<circle cx="88.9" cy="90.7" r=".32" fill="none" stroke="#f0f" stroke-width=".17"/>
<circle cx="124.5" cy="90.7" r=".32" fill="#f0f"/>
<circle cx="124.5" cy="90.7" r=".32" fill="none" stroke="#f0f" stroke-width=".17"/>
<text font-size="3.7" x="5.4" y="7.7">SSID = CPU</text>
<g font-size="3.3">
<text x="255.7" y="186.8">Wistron Corporation</text>
<text x="243.3" y="197.4">CPU (Power CAP2)</text>
<text x="245.1" y="202.8">Domino</text>
</g>
<text font-size="2.8" x="286" y="202.3">-1</text>
<g font-size="2.3">
<text x="17.8" y="28.5">Close to CPU</text>
<text x="66.7" y="28.5">Close to DDR</text>
<text x="92.5" y="28.5">Close to CPU</text>
<text x="138.7" y="28.5">Close to DDR</text>
<text x="62.3" y="76.8">DY</text>
<text x="103.2" y="76.8">DY</text>
<text x="131.6" y="98.1">DY</text>
<text x="39.2" y="107">DY</text>
<text x="60.5" y="108.8">DY</text>
<text x="115.6" y="108.8">DY</text>
<text x="48" y="128.4">DY</text>
<text x="96.1" y="128.4">DY</text>
<text x="87.2" y="139">DY</text>
<text x="115.6" y="139">DY</text>
<text x="144.1" y="138.8">20150302 SC</text>
</g>
<g font-size="1.9" fill="#f00">
<text x="177.8" y="12.8">H10, G10</text>
<text x="181.4" y="43.1">C5, B6</text>
<text x="213.4" y="43.1">D4, E3</text>
<text x="48" y="53.7">Place close to CPU</text>
<text x="87.2" y="53.7">V36, Y36</text>
<text x="108.5" y="53.7">T40, P40</text>
<text x="44.5" y="87.5">M41</text>
<text x="65.8" y="87.5">U35, V35</text>
<text x="92.5" y="87.5">Y27, Y25</text>
<text x="120.9" y="87.5">P38, V30, AC30</text>
<text x="44.5" y="117.7">AF35, AD35, AD38, AC36</text>
<text x="92.5" y="117.7">H44</text>
<text x="120.9" y="117.7">P41</text>
</g>
<g font-size="1.6">
<text x="26.2" y="11.8">1D35V_CPU_VDDQ_S3</text>
<text x="102.6" y="11.8">1D35V_CPU_VDDQ_S3</text>
<text x="170.2" y="10">1D05V_S5</text>
<text x="39.1" y="21.9" transform="rotate(-90 39.1 21.9)">1</text>
<text x="48" y="21.9" transform="rotate(-90 48 21.9)">1</text>
<text x="60.4" y="21.9" transform="rotate(-90 60.4 21.9)">1</text>
<text x="112" y="21.9" transform="rotate(-90 112 21.9)">1</text>
<text x="119.1" y="21.9" transform="rotate(-90 119.1 21.9)">1</text>
<text x="131.6" y="21.9" transform="rotate(-90 131.6 21.9)">1</text>
<text x="174.2" y="23.5" transform="rotate(-90 174.2 23.5)">2</text>
<text x="174.2" y="18.3" transform="rotate(-90 174.2 18.3)">1</text>
<text x="39.1" y="27" transform="rotate(-90 39.1 27)">2</text>
<text x="48" y="27" transform="rotate(-90 48 27)">2</text>
<text x="60.4" y="27" transform="rotate(-90 60.4 27)">2</text>
<text x="112" y="27" transform="rotate(-90 112 27)">2</text>
<text x="119.1" y="27" transform="rotate(-90 119.1 27)">2</text>
<text x="131.6" y="27" transform="rotate(-90 131.6 27)">2</text>
<text x="172" y="40.2">RTC_AUX_S5</text>
<text x="204" y="40.2">3D3V_S5_PRIME</text>
<text x="38.6" y="50.9">1D35V_CPU_VDDQ_S3</text>
<text x="80" y="50.9">1D24V_S5</text>
<text x="101.4" y="50.9">1D24V_S5</text>
<text x="176" y="50.3" transform="rotate(-90 176 50.3)">1</text>
<text x="208" y="50.3" transform="rotate(-90 208 50.3)">1</text>
<text x="176" y="55.5" transform="rotate(-90 176 55.5)">2</text>
<text x="208" y="55.5" transform="rotate(-90 208 55.5)">2</text>
<text x="40.9" y="61" transform="rotate(-90 40.9 61)">1</text>
<text x="48" y="61" transform="rotate(-90 48 61)">1</text>
<text x="55.1" y="61" transform="rotate(-90 55.1 61)">1</text>
<text x="62.2" y="61" transform="rotate(-90 62.2 61)">1</text>
<text x="83.6" y="61" transform="rotate(-90 83.6 61)">1</text>
<text x="104.9" y="61" transform="rotate(-90 104.9 61)">1</text>
<text x="112" y="61" transform="rotate(-90 112 61)">1</text>
<text x="40.9" y="66.1" transform="rotate(-90 40.9 66.1)">2</text>
<text x="48" y="66.1" transform="rotate(-90 48 66.1)">2</text>
<text x="55.1" y="66.1" transform="rotate(-90 55.1 66.1)">2</text>
<text x="62.2" y="66.1" transform="rotate(-90 62.2 66.1)">2</text>
<text x="83.6" y="66.1" transform="rotate(-90 83.6 66.1)">2</text>
<text x="104.9" y="66.1" transform="rotate(-90 104.9 66.1)">2</text>
<text x="112" y="66.1" transform="rotate(-90 112 66.1)">2</text>
<text x="173.7" y="68.7">1D8V_S5</text>
<text x="177.8" y="75.2" transform="rotate(-90 177.8 75.2)">1</text>
<text x="177.8" y="80.3" transform="rotate(-90 177.8 80.3)">2</text>
<text x="37.4" y="84.7">1D24V_S5</text>
<text x="58.7" y="84.7">1D24V_S5</text>
<text x="85.4" y="84.7">1D24V_S5</text>
<text x="113.8" y="84.7">1D24V_S5</text>
<text x="40.9" y="93" transform="rotate(-90 40.9 93)">1</text>
<text x="62.2" y="94.8" transform="rotate(-90 62.2 94.8)">1</text>
<text x="69.3" y="94.8" transform="rotate(-90 69.3 94.8)">1</text>
<text x="88.9" y="94.8" transform="rotate(-90 88.9 94.8)">1</text>
<text x="99.6" y="94.8" transform="rotate(-90 99.6 94.8)">1</text>
<text x="117.3" y="94.8" transform="rotate(-90 117.3 94.8)">1</text>
<text x="124.5" y="94.8" transform="rotate(-90 124.5 94.8)">1</text>
<text x="133.3" y="94.8" transform="rotate(-90 133.3 94.8)">1</text>
<text x="40.9" y="98.1" transform="rotate(-90 40.9 98.1)">2</text>
<text x="62.2" y="99.9" transform="rotate(-90 62.2 99.9)">2</text>
<text x="69.3" y="99.9" transform="rotate(-90 69.3 99.9)">2</text>
<text x="88.9" y="99.9" transform="rotate(-90 88.9 99.9)">2</text>
<text x="99.6" y="99.9" transform="rotate(-90 99.6 99.9)">2</text>
<text x="117.3" y="99.9" transform="rotate(-90 117.3 99.9)">2</text>
<text x="124.5" y="99.9" transform="rotate(-90 124.5 99.9)">2</text>
<text x="133.3" y="99.9" transform="rotate(-90 133.3 99.9)">2</text>
<text x="173.7" y="107.8">1D8V_S5</text>
<text x="202.2" y="106.9">3D3V_S5_PRIME</text>
<text x="37.4" y="114.9">1D24V_S5</text>
<text x="85.4" y="114.9">1D24V_S5</text>
<text x="113.8" y="114.9">1D24V_S5</text>
<text x="177.8" y="117.9" transform="rotate(-90 177.8 117.9)">1</text>
<text x="184.9" y="117.9" transform="rotate(-90 184.9 117.9)">1</text>
<text x="208" y="116.1" transform="rotate(-90 208 116.1)">1</text>
<text x="40.9" y="125" transform="rotate(-90 40.9 125)">1</text>
<text x="49.8" y="125" transform="rotate(-90 49.8 125)">1</text>
<text x="88.9" y="125" transform="rotate(-90 88.9 125)">1</text>
<text x="97.8" y="125" transform="rotate(-90 97.8 125)">1</text>
<text x="117.3" y="123.2" transform="rotate(-90 117.3 123.2)">1</text>
<text x="177.8" y="123" transform="rotate(-90 177.8 123)">2</text>
<text x="184.9" y="123" transform="rotate(-90 184.9 123)">2</text>
<text x="208" y="121.2" transform="rotate(-90 208 121.2)">2</text>
<text x="19.6" y="129.2">20150313 SC</text>
<text x="40.9" y="130.1" transform="rotate(-90 40.9 130.1)">2</text>
<text x="49.8" y="130.1" transform="rotate(-90 49.8 130.1)">2</text>
<text x="88.9" y="130.1" transform="rotate(-90 88.9 130.1)">2</text>
<text x="97.8" y="130.1" transform="rotate(-90 97.8 130.1)">2</text>
<text x="117.3" y="128.4" transform="rotate(-90 117.3 128.4)">2</text>
<text x="39.2" y="140.1">DY</text>
<text x="36.8" y="146.9">1D8V_S5</text>
<text x="67.1" y="146.9">1D8V_S5</text>
<text x="86.6" y="146.9">1D8V_VCCCFIOAZA</text>
<text x="106.2" y="148.7">3D3V_1D8V_VCCPADCF1SI0</text>
<text x="131.1" y="146.9">3D3V_1D8V_VCCPADCF3SI0</text>
<text x="40.9" y="157" transform="rotate(-90 40.9 157)">1</text>
<text x="49.8" y="157" transform="rotate(-90 49.8 157)">1</text>
<text x="58.7" y="157" transform="rotate(-90 58.7 157)">1</text>
<text x="71.1" y="157" transform="rotate(-90 71.1 157)">1</text>
<text x="80" y="157" transform="rotate(-90 80 157)">1</text>
<text x="92.5" y="157" transform="rotate(-90 92.5 157)">1</text>
<text x="112" y="158.8" transform="rotate(-90 112 158.8)">1</text>
<text x="136.9" y="157" transform="rotate(-90 136.9 157)">1</text>
<text x="145.8" y="157" transform="rotate(-90 145.8 157)">1</text>
<text x="37.4" y="165">DY</text>
<text x="40.9" y="162.1" transform="rotate(-90 40.9 162.1)">2</text>
<text x="49.8" y="162.1" transform="rotate(-90 49.8 162.1)">2</text>
<text x="51.6" y="165">DY</text>
<text x="58.7" y="162.1" transform="rotate(-90 58.7 162.1)">2</text>
<text x="58.7" y="165">DY</text>
<text x="71.1" y="162.1" transform="rotate(-90 71.1 162.1)">2</text>
<text x="80" y="162.1" transform="rotate(-90 80 162.1)">2</text>
<text x="92.5" y="162.1" transform="rotate(-90 92.5 162.1)">2</text>
<text x="112" y="163.9" transform="rotate(-90 112 163.9)">2</text>
<text x="136.9" y="162.1" transform="rotate(-90 136.9 162.1)">2</text>
<text x="145.8" y="162.1" transform="rotate(-90 145.8 162.1)">2</text>
<text x="46.3" y="177.2">20150313 SC</text>
<text x="234.7" y="177.2">Wistron Confidential document, Anyone can not</text>
<text x="234.7" y="178.9">Duplicate, Modify, Forward or any other purpose</text>
<text x="225.5" y="180.7">&lt;Variant Name&gt;</text>
<text x="234.7" y="180.6">application without get Wistron permission</text>
<text x="255.7" y="190.5">Taipei Hsien 221, Taiwan, R.O.C.</text>
<text x="255.7" y="188.7">21F, 88, Sec.1, Hsin Tai Wu Rd., Hsichih,</text>
<text x="225.5" y="194">Title</text>
<text x="225.5" y="199.3">Size</text>
<text x="225.5" y="201.1">A3</text>
<text x="232.6" y="199.3">Document Number</text>
<text x="284.2" y="199.3">Rev</text>
<text x="225.5" y="204.7">Date:</text>
<text x="230.8" y="204.3">Friday, March 20, 2015</text>
<text x="261.1" y="204.7">Sheet</text>
<text x="268.2" y="204.7">11</text>
<text x="275.3" y="204.7">of</text>
<text x="284.2" y="204.7">102</text>
</g>
<g font-size="1.6" fill="#000080">
<text x="176.7" y="16" transform="rotate(90 176.7 16)">C1125</text>
<text x="178.5" y="16" transform="rotate(90 178.5 16)">SC1U10V2KX-1GP</text>
<text x="41.6" y="19.6" transform="rotate(90 41.6 19.6)">C1101</text>
<text x="43.3" y="19.6" transform="rotate(90 43.3 19.6)">SC1U10V2KX-1GP</text>
<text x="50.5" y="19.6" transform="rotate(90 50.5 19.6)">PC1118</text>
<text x="52.2" y="19.6" transform="rotate(90 52.2 19.6)">SC10U6D3V3MX-L-GP</text>
<text x="62.9" y="19.6" transform="rotate(90 62.9 19.6)">C1143</text>
<text x="64.7" y="19.6" transform="rotate(90 64.7 19.6)">SC1U10V2KX-1GP</text>
<text x="114.5" y="19.6" transform="rotate(90 114.5 19.6)">C1112</text>
<text x="116.2" y="19.6" transform="rotate(90 116.2 19.6)">SC1U10V2KX-1GP</text>
<text x="121.6" y="19.6" transform="rotate(90 121.6 19.6)">PC1119</text>
<text x="123.4" y="19.6" transform="rotate(90 123.4 19.6)">SC10U6D3V3MX-L-GP</text>
<text x="134" y="19.6" transform="rotate(90 134 19.6)">C1144</text>
<text x="135.8" y="19.6" transform="rotate(90 135.8 19.6)">SC1U10V2KX-1GP</text>
<text x="178.5" y="48" transform="rotate(90 178.5 48)">C1132</text>
<text x="180.3" y="48" transform="rotate(90 180.3 48)">SC1U10V2KX-1GP</text>
<text x="210.5" y="48" transform="rotate(90 210.5 48)">C1103</text>
<text x="212.3" y="48" transform="rotate(90 212.3 48)">SC1U10V2KX-1GP</text>
<text x="43.3" y="58.7" transform="rotate(90 43.3 58.7)">PC1120</text>
<text x="45.1" y="58.7" transform="rotate(90 45.1 58.7)">SC10U6D3V3MX-L-GP</text>
<text x="50.5" y="58.7" transform="rotate(90 50.5 58.7)">PC1122</text>
<text x="52.2" y="58.7" transform="rotate(90 52.2 58.7)">SC10U6D3V3MX-L-GP</text>
<text x="57.6" y="58.7" transform="rotate(90 57.6 58.7)">PC1123</text>
<text x="59.3" y="58.7" transform="rotate(90 59.3 58.7)">SC10U6D3V3MX-L-GP</text>
<text x="64.7" y="58.7" transform="rotate(90 64.7 58.7)">PC1124</text>
<text x="66.5" y="58.7" transform="rotate(90 66.5 58.7)">SC10U6D3V3MX-L-GP</text>
<text x="86" y="58.7" transform="rotate(90 86 58.7)">C1131</text>
<text x="87.8" y="58.7" transform="rotate(90 87.8 58.7)">SC1U10V2KX-1GP</text>
<text x="107.4" y="58.7" transform="rotate(90 107.4 58.7)">C1106</text>
<text x="109.1" y="58.7" transform="rotate(90 109.1 58.7)">SC1U10V2KX-1GP</text>
<text x="114.5" y="58.7" transform="rotate(90 114.5 58.7)">C1107</text>
<text x="116.2" y="58.7" transform="rotate(90 116.2 58.7)">SC1U10V2KX-1GP</text>
<text x="180.3" y="72.9" transform="rotate(90 180.3 72.9)">C1114</text>
<text x="182" y="72.9" transform="rotate(90 182 72.9)">SC1U10V2KX-1GP</text>
<text x="43.3" y="90.7" transform="rotate(90 43.3 90.7)">C1128</text>
<text x="45.1" y="90.7" transform="rotate(90 45.1 90.7)">SC1U10V2KX-1GP</text>
<text x="64.7" y="92.5" transform="rotate(90 64.7 92.5)">C1138</text>
<text x="66.5" y="92.5" transform="rotate(90 66.5 92.5)">SC1U10V2KX-1GP</text>
<text x="71.8" y="92.5" transform="rotate(90 71.8 92.5)">C1137</text>
<text x="73.6" y="92.5" transform="rotate(90 73.6 92.5)">SC1U10V2KX-1GP</text>
<text x="91.4" y="92.5" transform="rotate(90 91.4 92.5)">C1134</text>
<text x="93.1" y="92.5" transform="rotate(90 93.1 92.5)">SC1U10V2KX-1GP</text>
<text x="102" y="92.5" transform="rotate(90 102 92.5)">C1147</text>
<text x="103.8" y="92.5" transform="rotate(90 103.8 92.5)">SC1U10V2KX-1GP</text>
<text x="119.8" y="92.5" transform="rotate(90 119.8 92.5)">C1116</text>
<text x="121.6" y="92.5" transform="rotate(90 121.6 92.5)">SC1U10V2KX-1GP</text>
<text x="126.9" y="92.5" transform="rotate(90 126.9 92.5)">C1117</text>
<text x="128.7" y="92.5" transform="rotate(90 128.7 92.5)">SC1U10V2KX-1GP</text>
<text x="135.8" y="92.5" transform="rotate(90 135.8 92.5)">C1148</text>
<text x="137.6" y="92.5" transform="rotate(90 137.6 92.5)">SC1U10V2KX-1GP</text>
<text x="210.5" y="113.8" transform="rotate(90 210.5 113.8)">C1115</text>
<text x="212.3" y="113.8" transform="rotate(90 212.3 113.8)">SC1U10V2KX-1GP</text>
<text x="180.3" y="115.6" transform="rotate(90 180.3 115.6)">C1104</text>
<text x="182" y="115.6" transform="rotate(90 182 115.6)">SC1U10V2KX-1GP</text>
<text x="187.4" y="115.6" transform="rotate(90 187.4 115.6)">C1105</text>
<text x="189.1" y="115.6" transform="rotate(90 189.1 115.6)">SC1U10V2KX-1GP</text>
<text x="43.3" y="122.7" transform="rotate(90 43.3 122.7)">C1109</text>
<text x="45.1" y="122.7" transform="rotate(90 45.1 122.7)">SC1U10V2KX-1GP</text>
<text x="52.2" y="122.7" transform="rotate(90 52.2 122.7)">C1149</text>
<text x="54" y="122.7" transform="rotate(90 54 122.7)">SC1U10V2KX-1GP</text>
<text x="91.4" y="122.7" transform="rotate(90 91.4 122.7)">C1108</text>
<text x="93.1" y="122.7" transform="rotate(90 93.1 122.7)">SC1U10V2KX-1GP</text>
<text x="100.2" y="122.7" transform="rotate(90 100.2 122.7)">C1150</text>
<text x="102" y="122.7" transform="rotate(90 102 122.7)">SC1U10V2KX-1GP</text>
<text x="119.8" y="120.9" transform="rotate(90 119.8 120.9)">C1129</text>
<text x="121.6" y="120.9" transform="rotate(90 121.6 120.9)">SC1U10V2KX-1GP</text>
<text x="43.3" y="154.7" transform="rotate(90 43.3 154.7)">C1113</text>
<text x="45.1" y="154.7" transform="rotate(90 45.1 154.7)">SC1U10V2KX-1GP</text>
<text x="52.2" y="154.7" transform="rotate(90 52.2 154.7)">C1121</text>
<text x="54" y="154.7" transform="rotate(90 54 154.7)">SC1U10V2KX-1GP</text>
<text x="61.1" y="154.7" transform="rotate(90 61.1 154.7)">C1130</text>
<text x="62.9" y="154.7" transform="rotate(90 62.9 154.7)">SC1U10V2KX-1GP</text>
<text x="73.6" y="154.7" transform="rotate(90 73.6 154.7)">C1110</text>
<text x="75.4" y="154.7" transform="rotate(90 75.4 154.7)">SC1U10V2KX-1GP</text>
<text x="82.5" y="154.7" transform="rotate(90 82.5 154.7)">C1111</text>
<text x="84.2" y="154.7" transform="rotate(90 84.2 154.7)">SC1U10V2KX-1GP</text>
<text x="94.9" y="154.7" transform="rotate(90 94.9 154.7)">C1102</text>
<text x="96.7" y="154.7" transform="rotate(90 96.7 154.7)">SC1U10V2KX-1GP</text>
<text x="139.4" y="154.7" transform="rotate(90 139.4 154.7)">C1126</text>
<text x="141.1" y="154.7" transform="rotate(90 141.1 154.7)">SC1U10V2KX-1GP</text>
<text x="148.2" y="154.7" transform="rotate(90 148.2 154.7)">C1127</text>
<text x="150" y="154.7" transform="rotate(90 150 154.7)">SC1U10V2KX-1GP</text>
<text x="114.5" y="156.5" transform="rotate(90 114.5 156.5)">C1133</text>
<text x="116.2" y="156.5" transform="rotate(90 116.2 156.5)">SC1U10V2KX-1GP</text>
</g>
<g font-size="1.3">
<text x="30.8" y="1.3">5</text>
<text x="88.9" y="1.3">4</text>
<text x="146.9" y="1.3">3</text>
<text x="205" y="1.3">2</text>
<text x="263.1" y="1.3">1</text>
<text x=".5" y="28.4">D</text>
<text x="292.6" y="28.4">D</text>
<text x=".5" y="79.5">C</text>
<text x="292.6" y="79.5">C</text>
<text x=".5" y="130.6">B</text>
<text x="292.6" y="130.6">B</text>
<text x=".5" y="181.7">A</text>
<text x="292.6" y="181.7">A</text>
<text x="30.8" y="207.4">5</text>
<text x="88.9" y="207.4">4</text>
<text x="146.9" y="207.4">3</text>
<text x="205" y="207.4">2</text>
<text x="263.1" y="207.4">1</text>
</g>
</svg>
